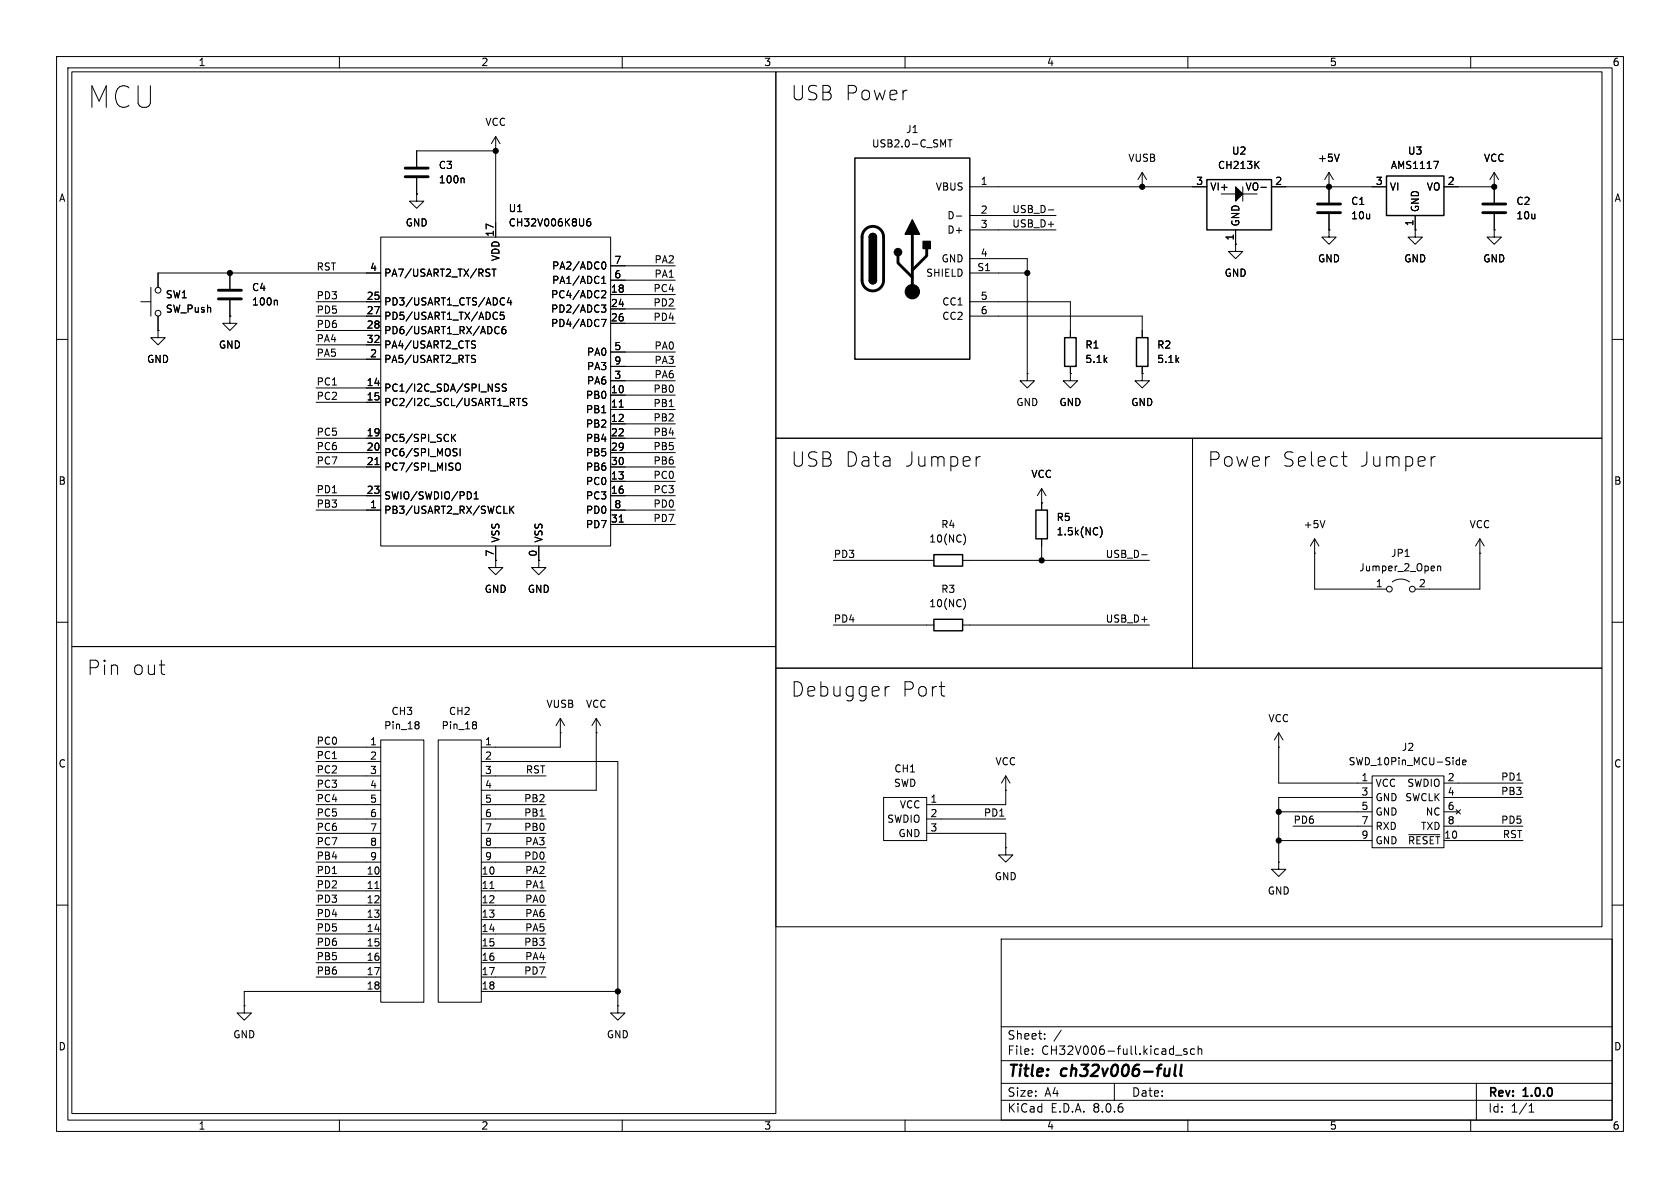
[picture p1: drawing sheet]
<svg xmlns="http://www.w3.org/2000/svg" width="297mm" height="210mm" viewBox="0 0 297 210" stroke-linecap="round" stroke-linejoin="round" font-family="sans-serif">
<g fill="none" stroke="#000" stroke-width=".18">
<path d="M10 10h277v190h-277zM12 12h273v186h-273zM12.7 12.7h124.5v101.6h-124.5zM60 10v2M110 10v2M137.2 12.7h146v64.8h-146zM160 10v2M210 10v2M260 10v2M73.7 34.3v1.3h1.2l-1.2 1.2-1.3-1.2h1.3M73.7 34.3h.1M73.7 31.5v2.8"/>
<path d="M81.9 31.5l.2 .2v.6M87.6 26.7h.1M87.6 26.7h-13.9v2.8M87.6 24.1l-.7 1.3M87.6 24.1v17.8M87.6 24.1l.8 1.3M104.3 38.7h-.3a.85 .85 0 0 0 0 1.2l.4-.1v-.4l-.2-.2h-.4l-.1 .2M167.6 24.7h.7M167.9 24.7v1.3M169.1 38.2h.9M171.4 33h42M171.4 38.1h15.3"/>
<path d="M185.3 37.1h1M201.9 33h.1M201.9 30.5l-.7 1.3M201.9 30.5v2.5M201.9 30.5l.8 1.3M215.9 34.3h6.3M219.7 33v2.6M222 29.1l.6 .7M222.6 28.5l-.7 .7M222.9 33.1h1M224.8 33h20.3M234.9 33h.1"/>
<path d="M234.9 30.5l-.7 1.3M234.9 30.5v5.3M234.9 37.8v2.8M234.9 30.5l.8 1.3M236.8 27.2l-.5 1.3M250.2 38.1v2.5M253.5 28.5h.8l-.5 1.3M255.3 33h8.9M264.2 33h.1M264.2 30.5v5.3M264.2 37.8v2.8M264.2 30.5l-.8 1.3"/>
<path d="M264.2 30.5l.7 1.3M10 60h2M24.9 53.3h1.8M26.7 50.8v5.1M27.9 58.4v1.3h1.3l-1.3 1.3-1.2-1.3h1.2M27.9 58.4h.1M27.9 55.9v2.5M40.6 55.9v1.3h1.3l-1.3 1.2-1.2-1.2h1.2M40.6 55.9h.1M40.6 48.3v2.8M40.6 53.1v2.8M48.9 53.1l.1 .2v.6"/>
<path d="M55.9 53.3h11.4M55.9 55.9h11.4M55.9 58.4h11.4M67.3 41.9h40.6v54.6h-40.6zM67.3 48.3h-39.4v2.5M86.4 47.6h.2M86.5 48.3l.1 .2-.1 .3M87 47.6h.7M87.3 47.6v1.2M87.7 55.2l.2 .1M87.9 57.7l.3 .2M87.9 56.3l-.2 .2"/>
<path d="M88.2 58.9l-.3 .1M89 52.6l.2 .2M89.1 55.2h-.6l-.1 .6 .2-.1h.4l.1 .2v.4l-.2 .2-.5-.2M89.2 53.8l-.2 .1M89.3 57.7l-.3 .1a.85 .85 0 0 0 0 1.2l.4-.1v-.4l-.2-.3-.4 .1-.1 .2M90 52.6l-.3 .9h.8M90.3 53.1v.8M106.3 53.9h.8l-.4 .5 .3 .1 .1 .4-.2 .3h-.4M106.3 56.5h.9l-.6 1.2M106.4 50.1h.7M106.4 49.2l.3-.4v1.3M106.4 51.4h.5l.2 .3-.8 .9h.8"/>
<path d="M106.6 46.4l.1-.1a.68 .68 0 0 1 .4 .6 .68 .68 0 0 1-.4 .7l-.1-.1M107.9 52.1h11.5M107.9 54.6h11.5M107.9 57.2h11.5M107.9 49.5h11.5M107.9 47h11.5M171.4 55.9h30.5v3.8M171.4 40.6h15.3M171.4 45.7h10.2v20.3M171.4 53.3h17.8v6.4M171.4 48.3h10.2M218.4 43.2v1.3h1.3l-1.3 1.2-1.2-1.2h1.2"/>
<path d="M218.4 43.2h.1M218.4 40.6v2.6M234.9 40.6v1.3h1.3l-1.3 1.3-1.2-1.3h1.2M234.9 40.6h.1M250.2 40.6v1.3h1.3l-1.3 1.3-1.3-1.3h1.3M250.2 40.6h.1M264.2 40.6v1.3h1.2l-1.2 1.3-1.3-1.3h1.3M264.2 40.6h.1M285 60h2M55.9 68.6h11.4M55.9 71.1h11.4M55.9 77.5h11.4"/>
<path d="M55.9 63.5h11.4M55.9 61h11.4M80 77.3l.6 .7M80.3 79.3l.5 .1M80.6 80l.2 .2-.2 .4M80.6 76.8l-.8 .7M81.3 79.3v1.3M83.6 60.9l.3 .1 .2 .3-.3 .2h-.3M83.6 63.4l.3 .1 .2 .3-.3 .3h-.3M83.6 62.8l.5 .1M83.6 60.3h.5M87.6 68.3l.7 .5-.2 .4-.5-.1"/>
<path d="M88.3 68l-.5-.1-.2 .2M89.5 68l-.5-.1-.2 .2 .1 .3 .5 .3v.3l-.1 .2-.5-.1M91.3 70.4h.7M91.7 70.4v1.3M93.1 70.5l-.4-.1-.3 .3 .1 .3 .6 .2v.4l-.2 .1-.5-.1M107.9 69.9h11.5M107.9 72.4h11.5M107.9 74.9h11.5M107.9 77.5h11.5M107.9 67.3h11.5M107.9 62.2h11.5M107.9 64.8h11.5"/>
<path d="M109.5 72h.7M137.2 77.5h73.6v40.6h-73.6zM181.6 66v1.3h1.3l-1.3 1.3-1.3-1.3h1.3M181.6 66h.1M189.2 66v1.3h1.3l-1.3 1.3-1.2-1.3h1.2M189.2 66h.1M189.2 64.8v1.2M201.9 66v1.3h1.3l-1.3 1.3-1.2-1.3h1.2M201.9 66h.1M201.9 64.8v1.2M210.8 77.5h72.4v40.6h-72.4zM237.5 79.9v2.1l.2 .3 .4 .1"/>
<path d="M55.9 90.2h11.4M55.9 87.6h11.4M55.9 80h11.4M55.9 82.6h11.4M66.3 82.1h.7M80.6 82l.3-.1a.43 .43 0 0 1 .5 .4v.4a.43 .43 0 0 1-.3 .4 .43 .43 0 0 1-.5-.2M83.2 87.1l.1 .4-.1 .5M83.8 88.2h.7M83.8 87.3l.4-.4v1.3M87.6 99.1v1.2h1.3l-1.3 1.3-1.2-1.3h1.2M87.6 99.1h.1M87.6 96.5v2.6"/>
<path d="M89.1 90.7h.6M90.1 89.5v1.2M90.3 90l.5 .7M90.8 89.5l-.7 .7M95.2 99.1v1.2h1.3l-1.3 1.3-1.2-1.3h1.2M95.2 99.1h.1M95.2 96.5v2.6M107.9 90.2h11.5M107.9 85.1h11.5M107.9 87.6h11.5M107.9 80h11.5M107.9 82.6h11.5"/>
<path d="M107.9 92.7h11.5M109.5 92.3h.7M147.3 99.1h17.8M170.2 99.1h33M170.3 94.4a1.46 1.46 0 0 1 0 1.9M173.3 80.7h-.2l-.4 .3M184.1 88.9h.1M184.1 86.4l-.7 1.2M184.1 86.4v3.8M184.1 95.3v3.8M184.1 86.4l.8 1.2M194.5 93.1a1.46 1.46 0 0 1 0 1.9"/>
<path d="M201.8 98.1h1M232.4 97.8h.1M232.4 95.3l-.8 1.2M232.4 95.3v8.8h12.7M232.4 95.3l.8 1.2M234.2 92l-.4 1.3M237.2 80.7h.9M253.7 80.7h-.2l-.4 .3M261.6 97.8h.1M261.6 95.3l-.7 1.2M261.6 95.3v8.8h-11.4M261.6 95.3l.8 1.2"/>
<path d="M10 110h2M12.7 114.3h124.5v82.6h-124.5zM137.2 118.1h146v45.7h-146zM147.3 110.5h17.8M170.2 110.5h33M170.3 105.8a1.46 1.46 0 0 1 0 1.9M246.1 102.9a2.54 2.54 0 0 1 3.1 0M254.1 100.1v.8M254.1 100.2l.2-.1h.3l.1 .8M285 110h2M55.9 132.1h11.4M55.9 134.6h11.4"/>
<path d="M55.9 137.2h11.4M55.9 139.7h11.4M67.3 130.8h7.6v46.4h-7.6zM73.8 127.6l.3 .2-.3 .3 .3 .3v.2l-.3 .2M77.5 130.8h7.6v46.4h-7.6zM84 127.6l.2 .2-.2 .3 .2 .3v.2l-.2 .2M85.1 134.6h24.1v43.2M85.1 137.2h11.4M99.1 129.5h.1M99.1 127v5.1h-14M99.1 127l-.8 1.3M99.1 127l.7 1.3"/>
<path d="M105.4 129.5h.1M105.4 127v12.7h-20.3M105.4 127l-.8 1.3M105.4 127l.8 1.3M156.5 121.4v1.7M157.2 121.4a.65 .65 0 0 0-.7 .4M166 121.4h1M166.8 123.1h.2M177.8 139.7h.1M177.8 137.2v5h-14M177.8 137.2l-.8 1.2M177.8 137.2l.8 1.2"/>
<path d="M226.1 132.1h.1M226.1 129.5v8.9h16.5M226.1 129.5l-.8 1.3M226.1 129.5l.7 1.3M242.6 137.2h12.7v12.7h-12.7zM255.3 138.4h13.9M257.5 135.1h.5M257.5 134.4h.5M258 133.9v1.3M258.6 134.8l.6-.1-.1-.3h-.4l-.1 .1v.6h.5M10 160h2M55.9 142.2h11.4"/>
<path d="M55.9 144.8h11.4M55.9 147.3h11.4M55.9 154.9h11.4M55.9 157.5h11.4M55.9 149.9h11.4M55.9 152.4h11.4M66.3 157.1h.7M85.1 142.2h11.4M85.1 144.8h11.4M85.1 147.3h11.4M85.1 154.9h11.4M85.1 157.5h11.4"/>
<path d="M85.1 149.9h11.4M85.1 152.4h11.4M86.6 157.1h.7M156.2 141h7.6v7.6h-7.6zM163.8 144.8h14M163.8 147.3h14v2.6M177.8 149.9v1.2h1.3l-1.3 1.3-1.3-1.3h1.3M177.8 149.9h.1M226.1 152.4v1.3h1.2l-1.2 1.2-1.3-1.2h1.3M226.1 152.4h.1M226.1 148.6h16.5M226.1 143.5h16.5"/>
<path d="M228.6 146.1h14M242.6 141h-16.5v11.4M249 147.5h5.5M255.3 148.6h13.9M255.3 141h13.9M255.3 143.5h2.5M255.3 146.1h13.9M257.4 143.1l.8 .8M258.2 143.1l-.8 .8M285 160h2M43.2 177.8v1.3h1.2l-1.2 1.2-1.3-1.2h1.3M43.2 177.8h.1"/>
<path d="M55.9 160h11.4M55.9 162.6h11.4M55.9 165.1h11.4M55.9 167.6h11.4M55.9 170.2h11.4M55.9 172.7h11.4M67.3 175.3h-24.1v2.5M85.1 160h11.4M85.1 162.6h11.4M85.1 165.1h11.4M85.1 167.6h11.4M85.1 170.2h11.4"/>
<path d="M85.1 172.7h11.4M85.1 175.3h24.1M109.2 177.8v1.3h1.3l-1.3 1.2-1.3-1.2h1.3M109.2 177.8h.1M177 166h108v32h-108zM60 198v2M110 198v2M160 198v2M177 194.5h108M177 191.5h108M177 187.5h108M177 181.5h108"/>
<path d="M182.5 186.3v.1M182.5 185.5v.1M184.7 183.6v.1M184.7 182.8v.1M187.6 182.1l-1.3 2M197 191.5v3M207.8 186.5h1.2M209.8 185.5l-.3-.1-.3 .2 .1 .2 .5 .2v.3h-.6M210 198v2M211.2 185.5l-.5-.1-.2 .3v.4l.1 .2h.6M211.8 185.5l.2-.1 .4 .1 .1 .9M211.8 184.9v1.5"/>
<path d="M260 198v2M261 191.5v6.5M270.3 196.6h.9M270.3 195.5l.4-.4v1.5"/>
<circle cx="27.9" cy="55.4" r=".51"/>
<circle cx="27.9" cy="51.3" r=".51"/>
<circle cx="245.6" cy="104.1" r=".51"/>
<circle cx="249.7" cy="104.1" r=".51"/>
</g>
<path d="M206.7 190l-.4 .2M206.8 188.9l-.2 1.3M207.8 188.2l-.2 1.7 .3 .3M208.9 188.2l-.2 1.7 .2 .3" fill="none" stroke="#000" stroke-width=".4"/>
<path d="M151.1 27.9h20.3v35.6h-20.3zM213.4 31.8h11.4v8.8h-11.4zM245.1 31.1h10.2v7h-10.2zM153.7 49.5a.64 .64 0 0 0 .6 .7 .64 .64 0 0 0 .6-.7M153.7 41.9a.64 .64 0 0 1 .6-.6 .64 .64 0 0 1 .6 .6M188.2 59.7h2v5.1h-2zM200.9 59.7h2v5.1h-2zM165.1 98h5.1v2.1h-5.1zM183.1 90.2h2.1v5.1h-2.1zM165.1 109.5h5.1v2h-5.1z" fill="none" stroke="#000" stroke-width=".25"/>
<g fill="#000" stroke="#000" stroke-width=".18">
<path d="M218.4 33l1.3 1.3-1.3 1.3z"/>
<circle cx="87.6" cy="26.7" r=".46"/>
<circle cx="201.9" cy="33" r=".46"/>
<circle cx="234.9" cy="33" r=".46"/>
<circle cx="264.2" cy="33" r=".46"/>
<circle cx="40.6" cy="48.3" r=".46"/>
<circle cx="161.3" cy="51.6" r="1.27"/>
<circle cx="181.6" cy="48.3" r=".46"/>
<circle cx="184.1" cy="99.1" r=".46"/>
<circle cx="226.1" cy="143.5" r=".46"/>
<circle cx="226.1" cy="148.6" r=".46"/>
<circle cx="109.2" cy="175.3" r=".46"/>
</g>
<path d="M71.6 31.2h4.1M71.6 29.7h4.1M232.9 37.6h4.1M232.9 36.1h4.1M262.1 37.6h4.1M262.1 36.1h4.1M38.6 52.8h4.1M38.6 51.3h4.1M153 40.6a1.9 1.9 0 0 1 2-.4 1.9 1.9 0 0 1 1.2 1.7v7.6a1.91 1.91 0 0 1-1.9 1.9 1.91 1.91 0 0 1-1.9-1.9v-7.7l.2-.7zM158.7 45.2v1.3l2.6 2.5M161.3 41.4v10.2M163.8 43.9v1.3l-2.5 2.6" fill="none" stroke="#000" stroke-width=".51"/>
<g fill="#000" stroke="#000" stroke-width=".25">
<path d="M153.7 49.5h1.2a.64 .64 0 0 1-.6 .7 .64 .64 0 0 1-.6-.7zM153.7 41.9h1.2v7.6h-1.2zM153.9 41.5a.64 .64 0 0 1 .6-.2 .64 .64 0 0 1 .4 .6h-1.2zM161.3 38.9l1.3 2.5h-2.6zM163.2 42.7h1.3v1.2h-1.3z"/>
<circle cx="158.7" cy="44.6" r=".63"/>
</g>
<text font-size="5.3" x="15.2" y="19.3">MCU</text>
<g font-size="3.5">
<text x="139.7" y="18">USB Power</text>
<text x="139.7" y="82.8">USB Data</text>
<text x="159.7" y="82.8">Jumper</text>
<text x="213.4" y="82.8">Power</text>
<text x="226.5" y="82.8">Select</text>
<text x="240.1" y="82.8">Jumper</text>
<text x="15.2" y="119.6">Pin</text>
<text x="23.2" y="119.6">out</text>
<text x="139.7" y="123.4">Debugger</text>
<text x="159.2" y="123.4">Port</text>
</g>
<g font-size="2.8">
<text x="178" y="190.9">Title:</text>
<text x="187.7" y="190.9">ch32v006-full</text>
</g>
<g font-size="2.1">
<text x="178" y="184">Sheet:</text>
<text x="178" y="186.7">File:</text>
<text x="184.1" y="186.7">CH32V006-full.kicad_sch</text>
<text x="178" y="196.9">KiCad</text>
<text x="178" y="194.1">Size:</text>
<text x="184.7" y="194.1">A4</text>
<text x="185.7" y="196.9">E.D.A.</text>
<text x="193.3" y="196.9">8.0.6</text>
<text x="200" y="194.1">Date:</text>
<text x="263" y="194.3">Rev:</text>
<text x="263" y="196.9">Id:</text>
<text x="267.1" y="196.9">1/1</text>
<text x="269.4" y="194.3">1.0.0</text>
</g>
<g font-size="1.8">
<text x="35" y="11.9">1</text>
<text x="85" y="11.9">2</text>
<text x="135" y="11.9">3</text>
<text x="185" y="11.9">4</text>
<text x="235" y="11.9">5</text>
<text x="285" y="11.9">6</text>
<text x="85.7" y="22.5">VCC</text>
<text x="160.1" y="23.7">J1</text>
<text x="154.1" y="26.3">USB2.0-C_SMT</text>
<text x="199.4" y="28.8">VUSB</text>
<text x="217.7" y="27.5">U2</text>
<text x="232.9" y="28.8">+5V</text>
<text x="248.8" y="27.5">U3</text>
<text x="262.2" y="28.8">VCC</text>
<text x="10.3" y="35.9">A</text>
<text x="77.5" y="30.1">C3</text>
<text x="77.5" y="32.6">100n</text>
<text x="165.3" y="33.9">VBUS</text>
<text x="173.3" y="32.8">1</text>
<text x="211.4" y="32.8">3</text>
<text x="213.9" y="33.9">VI+</text>
<text x="215.2" y="30.1">CH213K</text>
<text x="220.1" y="33.9">VO-</text>
<text x="225.4" y="32.8">2</text>
<text x="243.1" y="32.8">3</text>
<text x="245.6" y="33.9">VI</text>
<text x="245.8" y="30.1">AMS1117</text>
<text x="252.1" y="33.9">VO</text>
<text x="255.8" y="32.8">2</text>
<text x="285.3" y="35.9">A</text>
<text x="71.6" y="40.2">GND</text>
<text x="87.4" y="42" transform="rotate(-90 87.4 42)">17</text>
<text x="89.8" y="37.7">U1</text>
<text x="89.8" y="40.2">CH32V006K8U6</text>
<text x="167.4" y="39">D-</text>
<text x="167.4" y="41.5">D+</text>
<text x="173.3" y="37.8">2</text>
<text x="173.3" y="40.4">3</text>
<text x="178.9" y="37.8">USB_D-</text>
<text x="178.9" y="40.3">USB_D+</text>
<text x="219.3" y="40.1" transform="rotate(-90 219.3 40.1)">GND</text>
<text x="238.8" y="36.4">C1</text>
<text x="238.8" y="39">10u</text>
<text x="249.9" y="40.1" transform="rotate(-90 249.9 40.1)">1</text>
<text x="251.1" y="37.6" transform="rotate(-90 251.1 37.6)">GND</text>
<text x="268" y="36.4">C2</text>
<text x="268" y="39">10u</text>
<text x="55.9" y="47.9">RST</text>
<text x="88.5" y="46.2" transform="rotate(-90 88.5 46.2)">VDD</text>
<text x="97.5" y="47.9">PA2/ADC0</text>
<text x="108.5" y="46.7">7</text>
<text x="115.6" y="46.6">PA2</text>
<text x="166.4" y="46.6">GND</text>
<text x="173.3" y="45.5">4</text>
<text x="218.2" y="42.6" transform="rotate(-90 218.2 42.6)">1</text>
<text x="232.9" y="46.6">GND</text>
<text x="248.2" y="46.6">GND</text>
<text x="262.1" y="46.6">GND</text>
<text x="29.2" y="52.9">SW1</text>
<text x="44.5" y="51.7">C4</text>
<text x="55.9" y="53">PD3</text>
<text x="64.7" y="53.1">25</text>
<text x="65.3" y="48">4</text>
<text x="67.8" y="49.1">PA7/USART2_TX/RST</text>
<text x="97.3" y="52.9">PC4/ADC2</text>
<text x="97.5" y="50.4">PA1/ADC1</text>
<text x="107.9" y="51.8">18</text>
<text x="108.5" y="49.3">6</text>
<text x="115.4" y="51.7">PC4</text>
<text x="115.6" y="49.2">PA1</text>
<text x="163.6" y="49.1">SHIELD</text>
<text x="172.7" y="48">S1</text>
<text x="173.3" y="53.1">5</text>
<text x="216.4" y="49.1">GND</text>
<text x="29.2" y="55.5">SW_Push</text>
<text x="44.5" y="54.2">100n</text>
<text x="55.9" y="55.5">PD5</text>
<text x="55.9" y="58.1">PD6</text>
<text x="64.7" y="55.6">27</text>
<text x="64.7" y="58.2">28</text>
<text x="67.8" y="54.2">PD3/USART1_CTS/ADC4</text>
<text x="67.8" y="56.7">PD5/USART1_TX/ADC5</text>
<text x="67.8" y="59.3">PD6/USART1_RX/ADC6</text>
<text x="97.3" y="55.5">PD2/ADC3</text>
<text x="97.3" y="58">PD4/ADC7</text>
<text x="107.9" y="54.4">24</text>
<text x="107.9" y="56.9">26</text>
<text x="115.4" y="54.3">PD2</text>
<text x="115.4" y="56.8">PD4</text>
<text x="166.5" y="54.2">CC1</text>
<text x="166.5" y="56.7">CC2</text>
<text x="173.3" y="55.6">6</text>
<text x="25.9" y="64.4">GND</text>
<text x="38.6" y="61.8">GND</text>
<text x="55.9" y="63.2">PA5</text>
<text x="55.9" y="60.6">PA4</text>
<text x="64.7" y="60.7">32</text>
<text x="65.3" y="63.2">2</text>
<text x="67.8" y="64.4">PA5/USART2_RTS</text>
<text x="67.8" y="61.8">PA4/USART2_CTS</text>
<text x="103.7" y="63.1">PA0</text>
<text x="103.7" y="65.6">PA3</text>
<text x="108.5" y="62">5</text>
<text x="108.5" y="64.5">9</text>
<text x="115.6" y="64.4">PA3</text>
<text x="115.6" y="61.9">PA0</text>
<text x="191.8" y="61.8">R1</text>
<text x="191.8" y="64.4">5.1k</text>
<text x="204.5" y="61.8">R2</text>
<text x="204.5" y="64.4">5.1k</text>
<text x="55.9" y="70.8">PC2</text>
<text x="55.9" y="68.2">PC1</text>
<text x="64.7" y="68.3">14</text>
<text x="64.7" y="70.9">15</text>
<text x="67.8" y="69.4">PC1/I2C_SDA/SPI_NSS</text>
<text x="67.8" y="72">PC2/I2C_SCL/USART1_RTS</text>
<text x="103.5" y="70.7">PB0</text>
<text x="103.7" y="68.2">PA6</text>
<text x="107.9" y="69.6">10</text>
<text x="108.5" y="67.1">3</text>
<text x="115.4" y="69.5">PB0</text>
<text x="115.6" y="67">PA6</text>
<text x="179.6" y="72">GND</text>
<text x="187.2" y="72">GND</text>
<text x="199.9" y="72">GND</text>
<text x="55.9" y="77.1">PC5</text>
<text x="64.7" y="77.2">19</text>
<text x="103.5" y="73.3">PB1</text>
<text x="103.5" y="75.8">PB2</text>
<text x="107.9" y="72.1">11</text>
<text x="107.9" y="74.7">12</text>
<text x="107.9" y="77.2">22</text>
<text x="115.4" y="74.6">PB2</text>
<text x="115.4" y="77.1">PB4</text>
<text x="115.4" y="72">PB1</text>
<text x="55.9" y="79.7">PC6</text>
<text x="55.9" y="82.2">PC7</text>
<text x="64.7" y="79.8">20</text>
<text x="64.7" y="82.3">21</text>
<text x="67.8" y="78.3">PC5/SPI_SCK</text>
<text x="67.8" y="80.9">PC6/SPI_MOSI</text>
<text x="67.8" y="83.4">PC7/SPI_MISO</text>
<text x="103.5" y="78.3">PB4</text>
<text x="103.5" y="80.9">PB5</text>
<text x="103.5" y="83.4">PB6</text>
<text x="107.9" y="79.8">29</text>
<text x="107.9" y="82.3">30</text>
<text x="115.4" y="79.7">PB5</text>
<text x="115.4" y="82.2">PB6</text>
<text x="10.3" y="85.9">B</text>
<text x="55.9" y="89.8">PB3</text>
<text x="55.9" y="87.3">PD1</text>
<text x="64.7" y="87.4">23</text>
<text x="65.3" y="89.9">1</text>
<text x="67.8" y="88.5">SWIO/SWDIO/PD1</text>
<text x="103.5" y="86">PC0</text>
<text x="103.5" y="88.5">PC3</text>
<text x="107.9" y="84.8">13</text>
<text x="107.9" y="87.4">16</text>
<text x="108.5" y="89.9">8</text>
<text x="115.4" y="87.3">PC3</text>
<text x="115.4" y="84.7">PC0</text>
<text x="115.4" y="89.8">PD0</text>
<text x="182.2" y="84.7">VCC</text>
<text x="285.3" y="85.9">B</text>
<text x="67.8" y="91">PB3/USART2_RX/SWCLK</text>
<text x="103.5" y="93.6">PD7</text>
<text x="103.5" y="91">PD0</text>
<text x="107.9" y="92.5">31</text>
<text x="115.4" y="92.4">PD7</text>
<text x="166.3" y="93.6">R4</text>
<text x="186.7" y="92.3">R5</text>
<text x="186.7" y="94.8">1.5k(NC)</text>
<text x="230.4" y="93.6">+5V</text>
<text x="259.7" y="93.6">VCC</text>
<text x="87.4" y="98.5" transform="rotate(-90 87.4 98.5)">7</text>
<text x="88.5" y="96" transform="rotate(-90 88.5 96)">VSS</text>
<text x="95" y="98.5" transform="rotate(-90 95 98.5)">0</text>
<text x="96.1" y="96" transform="rotate(-90 96.1 96)">VSS</text>
<text x="147.3" y="98.7">PD3</text>
<text x="164.2" y="96.1">10(NC)</text>
<text x="195.4" y="98.7">USB_D-</text>
<text x="240.2" y="101.2">Jumper_2_Open</text>
<text x="245.8" y="98.7">JP1</text>
<text x="85.6" y="105">GND</text>
<text x="93.2" y="105">GND</text>
<text x="164.2" y="107.5">10(NC)</text>
<text x="166.3" y="105">R3</text>
<text x="243.1" y="103.9">1</text>
<text x="250.8" y="103.9">2</text>
<text x="147.3" y="110.1">PD4</text>
<text x="195.4" y="110.1">USB_D+</text>
<text x="96.5" y="125.3">VUSB</text>
<text x="103.5" y="125.3">VCC</text>
<text x="55.9" y="131.7">PC0</text>
<text x="65.3" y="131.8">1</text>
<text x="67.8" y="129.1">Pin_18</text>
<text x="69.1" y="126.6">CH3</text>
<text x="78" y="129.1">Pin_18</text>
<text x="79.3" y="126.6">CH2</text>
<text x="85.7" y="131.8">1</text>
<text x="224.1" y="127.9">VCC</text>
<text x="10.3" y="135.9">C</text>
<text x="55.9" y="134.3">PC1</text>
<text x="55.9" y="136.8">PC2</text>
<text x="65.3" y="134.4">2</text>
<text x="65.3" y="136.9">3</text>
<text x="85.7" y="134.4">2</text>
<text x="85.7" y="136.9">3</text>
<text x="92.9" y="136.8">RST</text>
<text x="158" y="136.8">CH1</text>
<text x="175.9" y="135.5">VCC</text>
<text x="238.3" y="135.5">SWD_10Pin_MCU-Side</text>
<text x="247.7" y="132.9">J2</text>
<text x="285.3" y="135.9">C</text>
<text x="55.9" y="141.9">PC4</text>
<text x="55.9" y="139.4">PC3</text>
<text x="65.3" y="139.4">4</text>
<text x="65.3" y="142">5</text>
<text x="85.7" y="139.4">4</text>
<text x="85.7" y="142">5</text>
<text x="92.6" y="141.9">PB2</text>
<text x="158" y="139.3">SWD</text>
<text x="159" y="143.1">VCC</text>
<text x="164.4" y="142">1</text>
<text x="240.6" y="138.2">1</text>
<text x="240.6" y="140.7">3</text>
<text x="240.6" y="143.3">5</text>
<text x="243.1" y="139.3">VCC</text>
<text x="243.1" y="141.8">GND</text>
<text x="248.3" y="141.8">SWCLK</text>
<text x="248.7" y="139.3">SWDIO</text>
<text x="255.8" y="138.2">2</text>
<text x="255.8" y="140.7">4</text>
<text x="255.8" y="143.3">6</text>
<text x="265.3" y="140.6">PB3</text>
<text x="265.3" y="138.1">PD1</text>
<text x="55.9" y="147">PC6</text>
<text x="55.9" y="149.5">PC7</text>
<text x="55.9" y="144.4">PC5</text>
<text x="65.3" y="144.5">6</text>
<text x="65.3" y="147.1">7</text>
<text x="65.3" y="149.6">8</text>
<text x="85.7" y="144.5">6</text>
<text x="85.7" y="147.1">7</text>
<text x="85.7" y="149.6">8</text>
<text x="92.6" y="144.4">PB1</text>
<text x="92.6" y="147">PB0</text>
<text x="92.7" y="149.5">PA3</text>
<text x="156.7" y="145.6">SWDIO</text>
<text x="158.7" y="148.2">GND</text>
<text x="164.4" y="144.5">2</text>
<text x="164.4" y="147.1">3</text>
<text x="173.8" y="144.4">PD1</text>
<text x="228.6" y="145.7">PD6</text>
<text x="240.6" y="145.8">7</text>
<text x="240.6" y="148.3">9</text>
<text x="243.1" y="144.4">GND</text>
<text x="243.1" y="146.9">RXD</text>
<text x="243.1" y="149.5">GND</text>
<text x="248.8" y="149.5">~{RESET}</text>
<text x="251.1" y="146.9">TXD</text>
<text x="252" y="144.4">NC</text>
<text x="255.2" y="148.3">10</text>
<text x="255.8" y="145.8">8</text>
<text x="265.3" y="145.7">PD5</text>
<text x="265.6" y="148.2">RST</text>
<text x="55.9" y="152.1">PB4</text>
<text x="55.9" y="154.6">PD1</text>
<text x="64.7" y="154.7">10</text>
<text x="65.3" y="152.1">9</text>
<text x="85" y="154.7">10</text>
<text x="85.7" y="152.1">9</text>
<text x="92.6" y="152.1">PD0</text>
<text x="92.7" y="154.6">PA2</text>
<text x="175.8" y="155.8">GND</text>
<text x="55.9" y="159.7">PD3</text>
<text x="55.9" y="157.1">PD2</text>
<text x="64.7" y="157.2">11</text>
<text x="64.7" y="159.8">12</text>
<text x="85" y="157.2">11</text>
<text x="85" y="159.8">12</text>
<text x="92.7" y="159.7">PA0</text>
<text x="92.7" y="157.1">PA1</text>
<text x="224" y="158.3">GND</text>
<text x="55.9" y="164.8">PD5</text>
<text x="55.9" y="167.3">PD6</text>
<text x="55.9" y="162.2">PD4</text>
<text x="64.7" y="162.3">13</text>
<text x="64.7" y="164.8">14</text>
<text x="64.7" y="167.4">15</text>
<text x="85" y="162.3">13</text>
<text x="85" y="164.8">14</text>
<text x="85" y="167.4">15</text>
<text x="92.6" y="167.3">PB3</text>
<text x="92.7" y="164.8">PA5</text>
<text x="92.7" y="162.2">PA6</text>
<text x="55.9" y="172.4">PB6</text>
<text x="55.9" y="169.8">PB5</text>
<text x="64.7" y="169.9">16</text>
<text x="64.7" y="172.5">17</text>
<text x="85" y="169.9">16</text>
<text x="85" y="172.5">17</text>
<text x="92.6" y="172.4">PD7</text>
<text x="92.7" y="169.8">PA4</text>
<text x="64.7" y="175">18</text>
<text x="85" y="175">18</text>
<text x="10.3" y="185.9">D</text>
<text x="41.1" y="183.7">GND</text>
<text x="107.2" y="183.7">GND</text>
<text x="285.3" y="185.9">D</text>
<text x="35" y="199.9">1</text>
<text x="85" y="199.9">2</text>
<text x="135" y="199.9">3</text>
<text x="185" y="199.9">4</text>
<text x="235" y="199.9">5</text>
<text x="285" y="199.9">6</text>
</g>
</svg>
